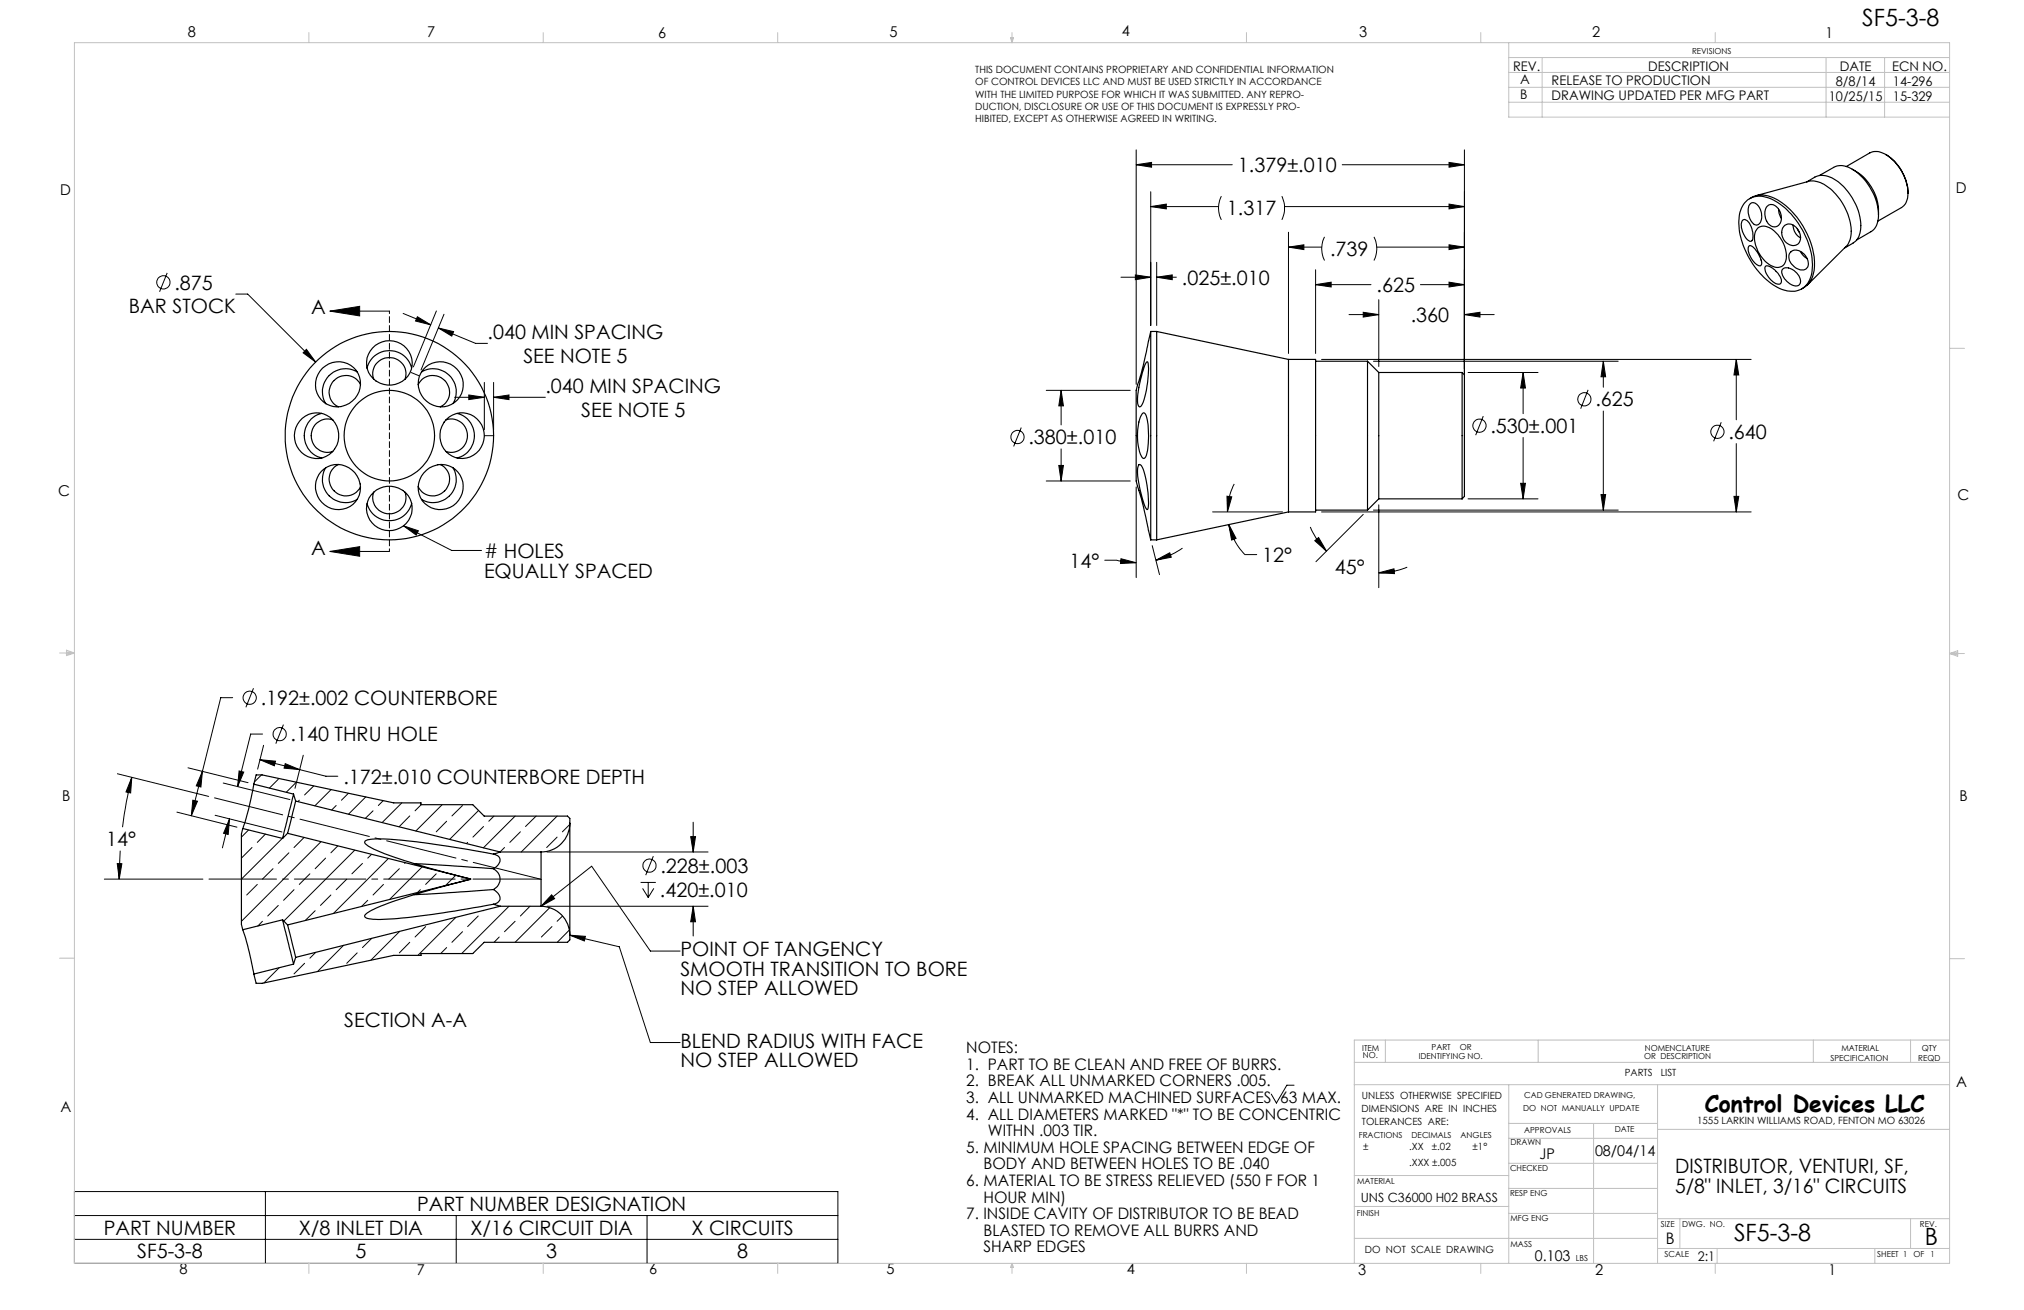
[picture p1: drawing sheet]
<svg xmlns="http://www.w3.org/2000/svg" width="432mm" height="279mm" viewBox="0 0 432 279" stroke-linecap="round" stroke-linejoin="round" font-family="sans-serif">
<g fill="none" stroke="#000" stroke-width=".21">
<path d="M242.4 35.1l3.3-.5v1.1zM242.4 32v50M242.4 35.1h20.5M286.3 35.1h26.1M309.1 34.6l3.3 .5-3.3 .6zM312.4 32v47.7M35.7 58.2l-1.7 4M239.1 59.1h6.4M242.2 58.6l3.3 .5-3.3 .6zM245.5 44.1l3.3-.6v1.1zM245.5 40.9v28.5M245.5 44.1h14.5"/>
<path d="M246.8 59.1l3.3-.5v1.1zM246.8 56v13.4M246.8 59.1h4.2M260.6 41.8l-.2 .4a5.5 5.5 0 0 0 .2 4.7M273.5 41.8a5.9 5.9 0 0 1 0 5.1M274.1 44.1h38.3M274.9 52.7l3.3-.5v1zM274.9 49.5v25.9M274.9 52.7h7.1M280.7 57.5v17.9M282.6 50.5a5.6 5.6 0 0 0 0 5.1M293.1 50.5a5.6 5.6 0 0 1 0 5.1"/>
<path d="M293.7 52.7h18.7M309.1 52.2l3.3 .5-3.3 .5zM309.1 43.5l3.3 .6-3.3 .5zM50.3 62.7h2.5l14.5 14.5M65.4 74.5l1.9 2.7-2.6-2zM70.4 66.4l6.3-1.1v2.1zM70.4 66.4h12.7M86 66.9l5.9 2.4M87.7 79.4l1.6 .7M89 67.6l2.9 1.7-3.2-.8zM93.1 66.3l-4.9 11.9M93.5 70l8 3.2h2.5"/>
<path d="M93.5 70l3.3 .7-.4 1zM94.7 67l-4.9 11.9M280.7 60.7l3.3-.5v1zM280.7 60.7h11.8M281.9 76.7h91.7M287.8 67.1h6.3M290.8 66.6l3.3 .5-3.3 .5zM293 77h52.2M294.1 63.9v14.3M303 60.7h9.4M309.1 60.2l3.3 .5-3.3 .5zM312.4 67.1l3.3-.5v1z"/>
<path d="M312.4 67.1h6.4M313.2 79.4h14.9M324.9 79.4l.5 3.4h-1zM324.9 79.4v8.8M342.1 77l.4 3.4h-.9zM342.1 77v5.6M370.4 76.7l.5 3.3h-1zM370.4 76.7v12.8M97 84.7h6.3M100 84.2l3.3 .5-3.3 .5zM103.3 92.9h2M103.3 81.6v10.1"/>
<path d="M105.3 81.6v10.1M105.3 84.7h11M105.3 84.7l3.3-.5v1zM217.9 91.2l-1.6 4M223.2 83.3h17.9M225.9 99.3h1l-.5 3.3zM226.4 83.3l.5 3.3h-1zM226.4 83.3v7.3M226.4 95.7v6.9M316.4 88.8l-1.6 4M324.9 93.3v13.1M338.8 83.1l-1.6 4.1"/>
<path d="M342.1 87.7v21.1M367.2 90.1l-1.6 4M370.4 94.6v14.6M70.4 117.6l6.3-1v2zM70.4 117.6h12.7M86.1 112.1l3.2 1.1-.5 .9zM86.1 112.1l10.3 5.3h6.3M223.2 102.6h17.9M235.7 119.5h2.5l2.1 .4 2.1 .1M239.1 119.2l3.3 .8-3.4 .2zM242.4 103.9v19.3M245.8 116.4l1.6 6.2"/>
<path d="M246.6 119.5l3-1.6 .3 1zM252.3 116.9a16.8 16.8 0 0 1-5.7 2.6M258.7 109.2h14.9M261.8 105.8l1 .2-.9 3.2zM262.1 111.9l1.6 2.9-1 .4zM262.1 111.9a13.3 13.3 0 0 0 3.5 6.4h2.5M263.3 103.2a12.5 12.5 0 0 0-1.4 6M279.5 112.4l.8 1.5a14.4 14.4 0 0 0 2.7 3.6M280.5 115.3l.8-.6 1.7 2.8zM281.9 109.2h91.7M290.8 109.7l-10.1 10.1M293 108.8h52.2"/>
<path d="M294.1 107.7v17.6M313.2 106.4h14.9M324.4 103.1h1l-.5 3.3zM341.6 105.5h.9l-.4 3.3zM369.9 105.9h1l-.5 3.3zM294.1 122.2l3.3-.9 .1 1zM300.2 121l-.5 .2a15.8 15.8 0 0 1-5.6 1M49.6 148.8h-2.5l-6.3 25.2M54.1 146.8l-1.6 4M56 156.6h-2.5l-2.8 11.1M56.2 159l-1.2 5M60.5 154.6l-1.7 4"/>
<path d="M25 165l19.5 4.9M28.1 165.8l-.2 3.3-1-.2zM28.1 165.8a79.7 79.7 0 0 0-2 10.6M37.7 173.2l12.9 3.2M40.1 163.8l12.8 3.1M41.1 170.7l1 .2-1.3 3.1zM43.2 164.5l-.3 3.4-1-.3zM45.9 173.9l14.2 3.5M47.6 167l14.2 3.5M49 174.7l-.3 3.3-1-.3zM49 174.7l-1.6 6.1M51 164.4l1 .3-1.3 3z"/>
<path d="M53 177l-1.5 1.5M55.5 162l3.3 .3-.3 1zM55.5 162l8.4 2.1M55.8 165.3l-1.5 1.5M56.6 177.9l-1.7 1.8M59.4 166.2l-1.9 1.9M60.2 178.8l-8.7 8.7M60.9 162.9l3 1.2-3.3-.3zM63.2 166.8l-2.1 2.2M63.9 170.7l-.3 .3M63.9 164.1l5.6 1.5h2.6M64.7 161.1l-1.8 7"/>
<path d="M64.9 178.6l-2.2 2.2M66.9 167.6l-1.9 1.9M68.5 179.5l-17 17M70.6 168.4l-3.4 3.5M71.7 171.8l-.9 1M74.3 169.2l-1.5 1.5M78 170l-3.6 3.6M79.6 172.9l-1.7 1.7M81.7 170.8l-1 1M85.7 171.2l-4.2 4.2M87.4 174l-2.2 2.3M89.9 171.6l-1.4 1.3"/>
<path d="M94.3 171.6l-5.6 5.6M95.3 175.2l-2.2 2.2M98.7 171.8l-2.3 2.2M99.8 179.7l-.3 .2M102.1 172.9l-6.2 6.1M103.2 176.3l-2.3 2.2M105.4 174.1l-1.1 1.1M109.9 174.1l-6.8 6.7M111 177.4l-2.2 2.3M114.4 174.1l-2.3 2.2M118.9 174.1l-7.7 7.6M118.9 178.5l-2.3 2.3"/>
<path d="M121.6 175.8l-1.6 1.6M147.4 178.4h1l-.5 3.3zM147.9 175.4v6.3M22.3 187.5h21M25 184.2h1l-.6 3.3zM25.6 181.4l-.2 6.1M53.8 180.8l-2.3 2.2M54.9 188.6l-2.3 2.3M56 196.5l-1 1M58.2 185.3l-2.2 2.2M59.4 193.1l-2.3 2.3M61.6 181.9l-2.2 2.3"/>
<path d="M62.7 189.8l-2.2 2.2M66.1 186.4l-2.2 2.2M67.2 194.2l-2.1 2.1M69.5 183l-2.3 2.3M70.6 190.9l-2.2 2.2M72.1 180.4l-1.5 1.5M74 187.5l-2.3 2.3M75.7 181.3l-15.2 15.2M77.3 184.2l-2.2 2.2M78.5 192l-1.4 1.4M79.3 182.2l-.8 .8M81.8 188.6l-2.2 2.3"/>
<path d="M82.9 183.1l-11.8 11.7M85.2 185.3l-2.3 2.2M85.3 198.6l-6.2 6.2M86.5 184l-.2 .2M89.7 189.8l-.6 .6M90.1 184.9l-7 7M90.8 197.6l-2.3 2.2M93.1 186.4l-2.3 2.2M97.2 186.7l-2.2 2.2M97.3 195.7l-8.2 8.1M98.7 198.7l-2.3 2.3M102 195.4l-2.2 2.2"/>
<path d="M103.2 194.2h.1M106.5 199.8l-1.1 1.2M107.6 180.8l-.9 .9M108.6 193.3l-10.1 10.1M109.9 196.5l-2.3 2.2M113.1 193.3l-2.1 2.1M115.4 193.3l10.8-8.6 12.5 18.1h6.4M116.7 181.7h34.4M116.7 193.3h34.4M117.3 193.6l-7.4 7.4M117.7 190.9l.6 .8-2.9 1.6zM117.8 197.6l-2.3 2.2"/>
<path d="M120 195.4l-1.1 1.1M121.5 198.4l-2.6 2.6M121.6 199.5l3.3 .2-.2 1zM121.6 199.5l10.5 2.4 6.6 20.5h6.4M136.7 188.2h3.2M137.1 189.5l1.2 1.9M138.3 188.2v3.2M139.4 182.6l-1.6 4.1M139.5 189.5l-1.2 1.9M147.9 193.3l.5 3.3h-1zM147.9 193.3v6.3M59.5 206.4l-3.2 3.3"/>
<path d="M65 205.5l-2.3 2.2M67.3 203.1l-1.2 1.3M73.3 201.6l-5.6 5.6M76.2 203.2l-2.2 2.3M79.3 200.1l-2 2M87.4 201l-2.2 2.2M95.3 202.1l-1.3 1.3M276.1 231.5h-1.6l-2.2 3.8-1.1-1.9M15.9 254.1h162.9v15.4h-162.9zM15.9 259.3h162.9M56.6 254.1v15.4M97.3 259.3v10.2"/>
<path d="M138 259.3v10.2M15.9 264.3h162.9"/>
<circle cx="34.9" cy="60.2" r="1.41"/>
<circle cx="217.1" cy="93.2" r="1.4"/>
<circle cx="315.6" cy="90.8" r="1.41"/>
<circle cx="338" cy="85.2" r="1.4"/>
<circle cx="366.4" cy="92.1" r="1.41"/>
<circle cx="53.3" cy="148.8" r="1.41"/>
<circle cx="59.7" cy="156.6" r="1.4"/>
<circle cx="138.6" cy="184.6" r="1.41"/>
</g>
<path d="M83.1 66.3v51.3" fill="none" stroke="#000" stroke-width=".21" stroke-dasharray="1.3 .6" stroke-dashoffset=".7"/>
<path d="M45.8 170.2l69.7 17.4" fill="none" stroke="#000" stroke-width=".21" stroke-dasharray="15.2 1.3 1.3 1.3" stroke-dashoffset=".3"/>
<path d="M115.3 187.5h-70.7" fill="none" stroke="#000" stroke-width=".21" stroke-dasharray="15.2 1.3 1.3 1.3" stroke-dashoffset=".8"/>
<g fill="none" stroke="#c0c0c0" stroke-width=".21">
<path d="M15.9 9.1h400v260.4h-400zM65.9 6.9v2.2M115.9 6.9v2.2M165.9 6.9v2.2M215.6 8h.6l-.3 1.1zM215.7 8l.2 1.1M215.9 6.9v2.2M216 8l-.1 1.1M265.9 6.9v2.2M315.9 6.9v2.2M321.9 9.1v15.9h94M321.9 15.5h94"/>
<path d="M321.9 18.6h94M321.9 12.3h94M329 12.3v12.7M365.9 6.9v2.2M389.6 12.3v12.7M402.1 12.3v12.7M321.9 21.8h94M415.9 74.3h3.2M12.7 139.3h3.2M14.2 139.1l1.7 .2M14.2 138.7l1.7 .6-1.7 .5zM15.9 139.3l-1.7 .3"/>
<path d="M415.9 139.4h3.2M415.9 139.4l1.8-.6v1.2zM415.9 139.4l1.8 .3M417.7 139.2l-1.8 .2M12.7 204.4h3.2M415.9 204.5h3.2M288.9 231.4h127M288.9 226.6h127M295.6 221.8v4.8M321.9 231.4v38.1M321.9 239.6h31.7M328.2 221.8v4.8"/>
<path d="M340 239.6v29.9M353.6 231.4v38.1M386.9 221.8v4.8M407.6 221.8v4.8M415.9 221.8h-127v47.7M288.9 257.3h33M288.9 250.7h33M321.9 258.8h31.7M321.9 253.5h31.7M321.9 248.1h31.7M321.9 242.8h31.7M353.6 259.9h62.3"/>
<path d="M353.6 240.9h62.3M358.4 259.9v6.4M407.6 259.9v6.4M65.9 269.5v2.1M115.9 269.5v2.1M165.9 269.5v2.1M215.9 269.5v2.1M215.9 269.5l.3 .8h-.6zM265.9 269.5v2.1M288.9 264.1h64.7M315.9 269.5v2.1M353.6 266.3h62.3"/>
<path d="M365.9 269.5v2.1M366.3 266.3v3.2M400 266.3v3.2"/>
</g>
<g fill="#000">
<path d="M65.4 74.5l-.7 .7 2.6 2zM242.4 35.1l3.3-.5v1.1zM309.1 34.6l3.3 .5-3.3 .6zM226.4 83.3l.5 3.3h-1zM225.9 99.3h1l-.5 3.3zM290.8 66.6l3.3 .5-3.3 .5zM312.4 67.1l3.3-.5v1zM342.1 77l.4 3.4h-.9zM341.6 105.5h.9l-.4 3.3zM370.4 76.7l.5 3.3h-1zM369.9 105.9h1l-.5 3.3zM261.8 105.8l1 .2-.9 3.2zM262.1 111.9l1.6 2.9-1 .4zM246.8 59.1l3.3-.5v1.1zM242.2 58.6l3.3 .5-3.3 .6zM239.1 119.2l3.3 .8-3.4 .2zM246.6 119.5l3-1.6 .3 1zM324.9 79.4l.5 3.4h-1zM324.4 103.1h1l-.5 3.3zM280.5 115.3l.8-.6 1.7 2.8zM294.1 122.2l3.3-.9 .1 1zM309.1 60.2l3.3 .5-3.3 .5zM280.7 60.7l3.3-.5v1zM309.1 52.2l3.3 .5-3.3 .5zM274.9 52.7l3.3-.5v1zM309.1 43.5l3.3 .6-3.3 .5zM245.5 44.1l3.3-.6v1.1zM28.1 165.8l-.2 3.3-1-.2zM25 184.2h1l-.6 3.3zM41.1 170.7l1 .2-1.3 3.1zM43.2 164.5l-.3 3.4-1-.3zM55.5 162l3.3 .3-.3 1zM60.9 162.9l3 1.2-3.3-.3zM49 174.7l-.3 3.3-1-.3zM51 164.4l1 .3-1.3 3zM147.4 178.4h1l-.5 3.3zM147.9 193.3l.5 3.3h-1z"/>
<path d="M70.4 66.4l6.3-1.1v2.1zM70.4 117.6l6.3-1v2z"/>
<path d="M93.5 70l3.3 .7-.4 1zM89 67.6l2.9 1.7-3.2-.8zM105.3 84.7l3.3-.5v1zM100 84.2l3.3 .5-3.3 .5z"/>
<path d="M86.1 112.1l3.2 1.1-.5 .9zM117.7 190.9l.6 .8-2.9 1.6zM121.6 199.5l3.3 .2-.2 1z"/>
</g>
<g fill="none" stroke="#000" stroke-width=".25">
<path d="M385.4 38.8l1.8-1a4.7 4.7 0 0 1 5.1 1 12.3 12.3 0 0 1 4.6 10.5 3.4 3.4 0 0 1-1.6 2.6l-1.7 1M388.2 37.4l3-1.7a4.1 4.1 0 0 1 4.5 .7 12.7 12.7 0 0 1 5.1 9.4M393.9 35.5l5-2.9a3.8 3.8 0 0 1 4.2 .9 10.5 10.5 0 0 1 3.9 7.7M395.1 36.1a10.4 10.4 0 0 1 5.7 9.7M402.3 32.9a9.9 9.9 0 0 1 4.7 8.3M371.8 47a1.29 1.29 0 0 1 1.7 1.1 3.5 3.5 0 0 1 .2 3.3 1.92 1.92 0 0 1-1.8-1.6l-.2-.8a2.13 2.13 0 0 1 .1-2zM372.6 42.9a4.6 4.6 0 0 1 5.4-.4 17 17 0 0 1 8.6 14.5 4.7 4.7 0 0 1-3.7 5.1 8.8 8.8 0 0 1-7-3.4 16.2 16.2 0 0 1-4.8-13.1 5.2 5.2 0 0 1 1.5-2.7zM373.1 52.5a1.33 1.33 0 0 1 1.5 .9 4 4 0 0 1 1.1 3.1 1.07 1.07 0 0 1-1.4-.5 3.7 3.7 0 0 1-1.2-3.5zM373.3 42.4a5.4 5.4 0 0 1 6 .3 17.4 17.4 0 0 1 7.8 14.1 5.2 5.2 0 0 1-2.7 4.8M373.4 43.5a1.29 1.29 0 0 1 2 .8 2.74 2.74 0 0 1-.4 3.6 1.75 1.75 0 0 1-1.8-1.6l-.2-1v-.7l.1-.7zM374.6 41.7l11.2-3a5.8 5.8 0 0 1 5.1 1.9 11.8 11.8 0 0 1 3.9 10.3l-.8 1.5-8.4 8.4M375 48.6a2.81 2.81 0 0 1 3.8 1 6.5 6.5 0 0 1 2 6.4 2.03 2.03 0 0 1-3.1 .6 7 7 0 0 1-3.2-7.1z"/>
<path d="M376.7 56.8a3.1 3.1 0 0 1 2.6 1.5l.3 .4a1.23 1.23 0 0 1 0 1.9 3.7 3.7 0 0 1-2.9-2.6l-.2-.9zM377 44l.2-.1a1.53 1.53 0 0 1 2.2 .7 2.41 2.41 0 0 1-.5 3.8 2.4 2.4 0 0 1-2.4-2.8l.2-1.1zM379.4 44.6l.2 1 .4 1M380.3 57.5a2.17 2.17 0 0 1 2.9 .6 1.85 1.85 0 0 1 .5 2.8 3.3 3.3 0 0 1-3.4-2.2l-.2-.5zM380.6 48.3a1.89 1.89 0 0 1 2.9 .6 2.21 2.21 0 0 1-.3 3.4 2.6 2.6 0 0 1-2.7-1.2 2.6 2.6 0 0 1 .1-2.8zM382.2 53.6a2.47 2.47 0 0 1 3.4 1.6 1.45 1.45 0 0 1-.9 2.4 2.87 2.87 0 0 1-2.9-3.6zM382.6 48a3.1 3.1 0 0 0 1.5 2.7M383.4 48.8l.5 .8M384.1 53.7l.6 .8 .8 .6M400.8 45.8a3.8 3.8 0 0 1-1.7 3.6l-3 1.8M407 41.2a3.3 3.3 0 0 1-1.3 3.1l-5.1 2.9M68.8 78.5a4.8 4.8 0 0 1 7.4 .8 4.8 4.8 0 0 1-2.4 7.1 4.7 4.7 0 0 1-5.8-1.9 4.7 4.7 0 0 1 .8-6z"/>
<path d="M76.2 79.3a4.9 4.9 0 0 0-6 .8 4.9 4.9 0 0 0-.7 6M79.5 74.2a4.8 4.8 0 0 1 8.2 1.7 4.8 4.8 0 0 1-5.8 6.1 4.6 4.6 0 0 1-2.4-7.8zM87.8 78.5a4.9 4.9 0 0 0-4.8-3.7 4.9 4.9 0 0 0-4.7 3.7M89.9 79.4a4.9 4.9 0 0 1 6 .7 4.9 4.9 0 0 1 .8 6M90.8 78.3a4.8 4.8 0 0 1 7.5 1.6 4.8 4.8 0 0 1-3.5 6.8 4.9 4.9 0 0 1-5.1-2.7 4.9 4.9 0 0 1 1.1-5.7zM244.6 77.3l.1-.1a2.69 2.69 0 0 1 .3 2.1 18.4 18.4 0 0 1-1.5 7.3l-.4 .2a1.67 1.67 0 0 1-.4-1.8 24.6 24.6 0 0 1 1.9-7.7zM245.5 70.7v44.4M245.5 70.7l-.5 2a80.3 80.3 0 0 1-2.6 10.6v19.3l.3 1.1a63.9 63.9 0 0 1 2.3 9.4l.5 2M245.5 70.7h1.3M246.8 70.7v44.4M246.8 70.7l28.1 6M274.9 76.7v32.5"/>
<path d="M274.9 76.7h5.8v32.5h-5.8M280.7 77h11M291.7 77v31.8M291.7 77l2.4 2.4M294.1 79.4v27M294.1 79.4h17.8M311.9 79.4v27M311.9 79.4l.5 .6v25.9l-.5 .5M64.5 89.2a4.8 4.8 0 0 1 6-.1 4.8 4.8 0 0 1 1.4 5.8 4.8 4.8 0 0 1-7.3 1.8 4.8 4.8 0 0 1-.1-7.5zM68.6 88.2a4.9 4.9 0 0 0-3.7 4.7 4.9 4.9 0 0 0 3.8 4.8M69.5 99.8a4.9 4.9 0 0 0 .7 6 4.9 4.9 0 0 0 6 .7M71 89.6a3.5 3.5 0 0 0-4.6 3.3 3.5 3.5 0 0 0 4.6 3.4"/>
<path d="M72.2 99.1a3.5 3.5 0 0 0-.9 5.6 3.5 3.5 0 0 0 5.6-.9M76.9 82.1a3.5 3.5 0 0 0-5.6-.9 3.5 3.5 0 0 0 .9 5.6M79.7 80.9a3.5 3.5 0 0 1 3.4-4.6 3.5 3.5 0 0 1 3.3 4.6M89.2 82.1a3.5 3.5 0 0 1 5.7-1 3.5 3.5 0 0 1-1 5.7M93.9 99.1a3.5 3.5 0 0 1 1 5.6 3.5 3.5 0 0 1-5.7-.9M95.1 89.6a3.5 3.5 0 0 1 4.6 3.3 3.5 3.5 0 0 1-4.6 3.4M95.2 89.4a4.8 4.8 0 0 1 7.8 1.7 4.8 4.8 0 0 1-4.3 6.7 4.9 4.9 0 0 1-4.5-3 4.9 4.9 0 0 1 1-5.4zM96.6 99.7a4.9 4.9 0 0 1-.7 6 4.9 4.9 0 0 1-6 .8M97.5 88.2a4.9 4.9 0 0 1 3.7 4.7 4.9 4.9 0 0 1-3.7 4.8M243 99.1h.1a3 3 0 0 1 1.2 2.2 18.3 18.3 0 0 1 .5 7.4 .78 .78 0 0 1-.6-.8l-.3-1a22.4 22.4 0 0 1-1.2-7.1zM243.7 88.2l.2-.1a.77 .77 0 0 1 .7 .7 17.4 17.4 0 0 1-.2 8.7l-.3 .3a2.5 2.5 0 0 1-1.1-2.1 11.3 11.3 0 0 1 .7-7.5zM68.5 100.5a4.8 4.8 0 0 1 7.5 .7 4.8 4.8 0 0 1-2.1 7.2 4.9 4.9 0 0 1-5.7-1.8 4.9 4.9 0 0 1 .3-6.1z"/>
<path d="M79.7 105a4.8 4.8 0 0 1 7 .2 4.8 4.8 0 0 1-.7 7 4.8 4.8 0 0 1-6.5-.6 4.8 4.8 0 0 1 .2-6.6zM79.7 105a3.5 3.5 0 0 0 3.4 4.6 3.5 3.5 0 0 0 3.3-4.6M87.8 107.3a4.9 4.9 0 0 1-4.7 3.8 4.9 4.9 0 0 1-4.8-3.7M90.4 100.9a4.8 4.8 0 0 1 7.7 .4 4.8 4.8 0 0 1-2.9 7.2 4.7 4.7 0 0 1-5.3-2 4.7 4.7 0 0 1 .5-5.6zM245.5 115.1h1.3M274.9 109.2l-28.1 5.9M280.7 108.8h11M294.1 106.4l-2.4 2.4M294.1 106.4h17.8M51.8 176.7l-.3 1.2v19.3l.3 1.1M51.8 176.7l8.5 2.1M54.2 167.3l-.1 .2a55.6 55.6 0 0 1-2.3 9.2"/>
<path d="M54.2 167.3l.4-2h1.3l28.1 5.9h5.8v.4h11.1l2.4 2.5h17.8l.5 .5v1M54.2 167.3l8.4 2.1M61.3 177.7l38.9 9.7M61.3 177.7l-1 1.1M62.6 169.4l-2.3 9.4M62.6 169.4l.5 1.5M63.1 170.9l-1.8 6.8M63.1 170.9l43.6 10.8M121.6 175.6v23.9M121.6 175.6a6.1 6.1 0 0 1-6.2 6.1M51.8 198.3a65 65 0 0 1 2.4 9.5M60.3 196.2l2.3 9.4"/>
<path d="M60.3 196.2l-8.5 2.1M60.3 196.2l1 1.1M61.3 197.3l1.8 6.9M88.4 184.2l16.9 1.1M100.2 187.6h.1M100.2 187.6a126.2 126.2 0 0 0-20.9 6.5l-1.2 .8a.53 .53 0 0 0-.3 .7 .53 .53 0 0 0 .7 .3 46.5 46.5 0 0 0 12.4-.7l6.1-.9 8.3-1.4M100.2 187.4h.1M100.2 187.6l-38.9 9.7M100.2 187.4v.2M105.3 192.9l1.4 .4M105.3 189.7a2.14 2.14 0 0 1 1.3 2.2 1.76 1.76 0 0 1-1.3 1M105.3 185.3a2.45 2.45 0 0 1 1.4 2.2 2.45 2.45 0 0 1-1.4 2.2"/>
<path d="M105.3 182.2a1.35 1.35 0 0 1 1.3 .9 1.35 1.35 0 0 1-.5 1.5l-.8 .7M105.3 182.2a149.7 149.7 0 0 0-25.3-3.3 2.51 2.51 0 0 0-2.2 .6 1.97 1.97 0 0 0 1.5 1.4 108 108 0 0 0 18.2 5.9l2.7 .6M105.3 189.7l-16.9 1.1M106.7 181.7l-1.4 .5M106.7 181.7h8.7M106.7 193.3l-43.6 10.9M106.7 193.3h8.7M115.4 193.3a6.1 6.1 0 0 1 6.2 6.2M115.4 181.7v11.6M121.6 199.5v.9l-.5 .6h-17.8l-2.4 2.4h-11.1v.4h-5.8l-28.1 5.9h-1.3l-.4-1.9M62.6 205.6l-8.4 2.2M63.1 204.2l-.5 1.4"/>
<circle cx="83.1" cy="92.9" r="9.7"/>
<circle cx="83.1" cy="92.9" r="22.2"/>
</g>
<g font-size="5.1">
<text x="397.3" y="5.6">SF5-3-8</text>
<text x="369.9" y="264.7">SF5-3-8</text>
<text x="410.6" y="265.5">B</text>
</g>
<text font-size="4.9" x="363.7" y="237.1">Control Devices LLC</text>
<g font-size="4.2">
<text x="264.1" y="36.7">1.379±.010</text>
<text x="261.7" y="46">1.317</text>
<text x="283.8" y="54.6">.739</text>
<text x="37.2" y="61.8">.875</text>
<text x="252.1" y="60.7">.025±.010</text>
<text x="293.7" y="62.3">.625</text>
<text x="27.5" y="66.8">BAR STOCK</text>
<text x="66.4" y="67.1">A</text>
<text x="301" y="68.7">.360</text>
<text x="104" y="72.3">.040 MIN SPACING</text>
<text x="111.7" y="77.3">SEE NOTE 5</text>
<text x="116.4" y="83.8">.040 MIN SPACING</text>
<text x="124" y="88.8">SEE NOTE 5</text>
<text x="340.4" y="86.7">.625</text>
<text x="219.4" y="94.7">.380±.010</text>
<text x="318" y="92.3">.530±.001</text>
<text x="368.7" y="93.6">.640</text>
<text x="66.4" y="118.3">A</text>
<text x="103.3" y="119"># HOLES</text>
<text x="269.3" y="119.9">12°</text>
<text x="103.3" y="123.2">EQUALLY SPACED</text>
<text x="228.1" y="121.1">14°</text>
<text x="284.8" y="122.5">45°</text>
<text x="55.6" y="150.4">.192±.002 COUNTERBORE</text>
<text x="62" y="158.1">.140 THRU HOLE</text>
<text x="73.3" y="167.1">.172±.010 COUNTERBORE DEPTH</text>
<text x="22.7" y="180.5">14°</text>
<text x="140.8" y="191.2">.420±.010</text>
<text x="140.9" y="186.2">.228±.003</text>
<text x="145.2" y="204">POINT OF TANGENCY</text>
<text x="145.2" y="208.1">SMOOTH TRANSITION TO BORE</text>
<text x="145.2" y="212.3">NO STEP ALLOWED</text>
<text x="73.4" y="219">SECTION A-A</text>
<text x="145.2" y="223.5">BLEND RADIUS WITH FACE</text>
<text x="145.2" y="227.7">NO STEP ALLOWED</text>
<text x="357.4" y="250.2">DISTRIBUTOR, VENTURI, SF,</text>
<text x="357.4" y="254.4">5/8&quot; INLET, 3/16&quot; CIRCUITS</text>
<text x="22.1" y="263.3">PART NUMBER</text>
<text x="63.7" y="263.3">X/8 INLET DIA</text>
<text x="89" y="258.2">PART NUMBER DESIGNATION</text>
<text x="100.4" y="263.3">X/16 CIRCUIT DIA</text>
<text x="147.5" y="263.3">X CIRCUITS</text>
<text x="29.3" y="268.4">SF5-3-8</text>
<text x="75.8" y="268.4">5</text>
<text x="116.5" y="268.4">3</text>
<text x="157.2" y="268.4">8</text>
</g>
<g font-size="3.4">
<text x="206.1" y="224.6">NOTES:</text>
<text x="206.1" y="228.2">1. PART TO BE CLEAN AND FREE OF BURRS.</text>
<text x="206.1" y="231.7">2. BREAK ALL UNMARKED CORNERS .005.</text>
<text x="206.1" y="235.2">3. ALL UNMARKED MACHINED SURFACES 63 MAX.</text>
<text x="206.1" y="238.8">4. ALL DIAMETERS MARKED &quot;*&quot; TO BE CONCENTRIC</text>
<text x="206.1" y="245.9">5. MINIMUM HOLE SPACING BETWEEN EDGE OF</text>
<text x="210.7" y="242.3">WITHN .003 TIR.</text>
<text x="209.8" y="249.4">BODY AND BETWEEN HOLES TO BE .040</text>
<text x="206.1" y="252.9">6. MATERIAL TO BE STRESS RELIEVED (550 F FOR 1</text>
<text x="209.8" y="256.5">HOUR MIN)</text>
<text x="206.1" y="260">7. INSIDE CAVITY OF DISTRIBUTOR TO BE BEAD</text>
<text x="209.8" y="263.6">BLASTED TO REMOVE ALL BURRS AND</text>
<text x="209.8" y="267.1">SHARP EDGES</text>
<text x="355.4" y="265.2">B</text>
</g>
<g font-size="3.2">
<text x="40" y="7.9">8</text>
<text x="91.1" y="7.9">7</text>
<text x="140.4" y="8.1">6</text>
<text x="189.8" y="7.9">5</text>
<text x="239.3" y="7.6">4</text>
<text x="289.9" y="7.9">3</text>
<text x="339.7" y="7.9">2</text>
<text x="389.5" y="8.1">1</text>
<text x="12.8" y="41.6">D</text>
<text x="417.3" y="41.1">D</text>
<text x="12.4" y="105.7">C</text>
<text x="417.6" y="106.5">C</text>
<text x="13.3" y="170.9">B</text>
<text x="418.1" y="170.8">B</text>
<text x="417.3" y="231.9">A</text>
<text x="12.9" y="237.2">A</text>
<text x="38.3" y="271.8">8</text>
<text x="88.9" y="272">7</text>
<text x="138.5" y="271.8">6</text>
<text x="189.1" y="271.8">5</text>
<text x="240.4" y="271.8">4</text>
<text x="289.7" y="272">3</text>
<text x="340.3" y="272">2</text>
<text x="390.1" y="272">1</text>
</g>
<g font-size="3.1">
<text x="328.5" y="247.1">JP</text>
<text x="340.3" y="246.5">08/04/14</text>
<text x="327.5" y="269">0.103</text>
</g>
<g font-size="2.8">
<text x="322.8" y="15.1">REV.</text>
<text x="324.3" y="18">A</text>
<text x="351.6" y="15.2">DESCRIPTION</text>
<text x="392.5" y="15.2">DATE</text>
<text x="403.7" y="15.2">ECN NO.</text>
<text x="324.3" y="21.2">B</text>
<text x="331" y="21.4">DRAWING UPDATED PER MFG PART</text>
<text x="331" y="18.2">RELEASE TO PRODUCTION</text>
<text x="390.2" y="21.6">10/25/15</text>
<text x="391.6" y="18.4">8/8/14</text>
<text x="403.8" y="21.6">15-329</text>
<text x="403.8" y="18.4">14-296</text>
<text x="362.2" y="269">2:1</text>
</g>
<text font-size="2.7" x="290.3" y="256.3">UNS C36000 H02 BRASS</text>
<g font-size="2.1">
<text x="208.1" y="15.6">THIS DOCUMENT CONTAINS PROPRIETARY AND CONFIDENTIAL INFORMATION</text>
<text x="208.1" y="18.2">OF CONTROL DEVICES LLC AND MUST BE USED STRICTLY IN ACCORDANCE</text>
<text x="208.1" y="20.8">WITH THE LIMITED PURPOSE FOR WHICH IT WAS SUBMITTED. ANY REPRO-</text>
<text x="208.1" y="23.4">DUCTION, DISCLOSURE OR USE OF THIS DOCUMENT IS EXPRESSLY PRO-</text>
<text x="208.1" y="26">HIBITED, EXCEPT AS OTHERWISE AGREED IN WRITING.</text>
<text x="346.6" y="229.4">PARTS</text>
<text x="354.3" y="229.4">LIST</text>
<text x="290.5" y="237.1">DIMENSIONS ARE IN INCHES</text>
<text x="290.6" y="234.5">UNLESS OTHERWISE SPECIFIED</text>
<text x="290.6" y="239.9">TOLERANCES ARE:</text>
<text x="362.1" y="239.8">1555 LARKIN WILLIAMS ROAD, FENTON MO 63026</text>
<text x="290.8" y="245.3">±</text>
<text x="300.6" y="245.3">.XX</text>
<text x="305.5" y="245.3">±.02</text>
<text x="314.2" y="245.3">±1°</text>
<text x="300.6" y="248.7">.XXX ±.005</text>
<text x="291.2" y="267.1">DO NOT SCALE DRAWING</text>
</g>
<g font-size="1.8">
<text x="361" y="11.5">REVISIONS</text>
<text x="290.6" y="224.1">ITEM</text>
<text x="290.8" y="225.7">NO.</text>
<text x="302.7" y="225.9">IDENTIFYING NO.</text>
<text x="305.4" y="223.9">PART</text>
<text x="311.4" y="223.9">OR</text>
<text x="350.8" y="226">OR DESCRIPTION</text>
<text x="350.9" y="224.1">NOMENCLATURE</text>
<text x="390.5" y="226.3">SPECIFICATION</text>
<text x="392.9" y="224.2">MATERIAL</text>
<text x="409.2" y="226.2">REQD</text>
<text x="410" y="224.1">QTY</text>
<text x="325" y="236.9">DO NOT MANUALLY UPDATE</text>
<text x="325.2" y="234.1">CAD GENERATED DRAWING,</text>
<text x="289.9" y="242.7">FRACTIONS</text>
<text x="301.2" y="242.7">DECIMALS</text>
<text x="311.6" y="242.7">ANGLES</text>
<text x="322.2" y="244.3">DRAWN</text>
<text x="325.2" y="241.6">APPROVALS</text>
<text x="344.5" y="241.4">DATE</text>
<text x="322.1" y="249.8">CHECKED</text>
<text x="289.5" y="252.6">MATERIAL</text>
<text x="322.1" y="255.1">RESP ENG</text>
<text x="289.5" y="259.3">FINISH</text>
<text x="322.2" y="260.5">MFG ENG</text>
<text x="354.3" y="261.8">SIZE</text>
<text x="358.9" y="261.7">DWG. NO.</text>
<text x="409.6" y="261.8">REV.</text>
<text x="322.2" y="266">MASS</text>
<text x="336.2" y="269">LBS</text>
<text x="355.1" y="268.2">SCALE</text>
<text x="400.5" y="268.1">SHEET 1</text>
<text x="408.2" y="268.1">OF</text>
<text x="411.8" y="268.1">1</text>
</g>
</svg>
